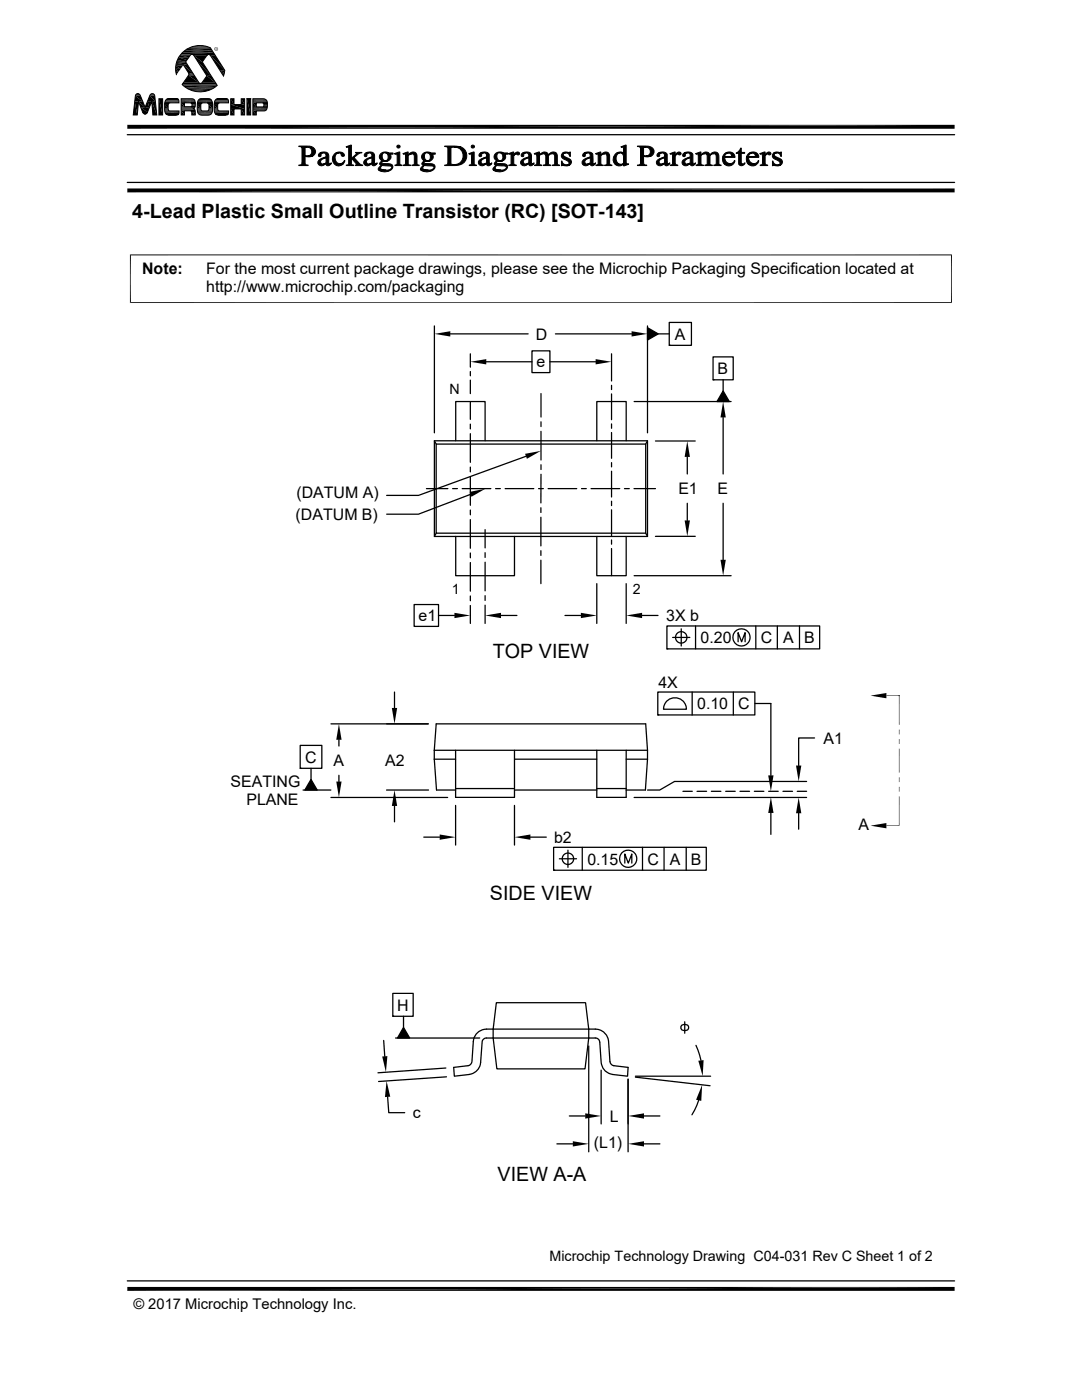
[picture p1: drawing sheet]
<svg xmlns="http://www.w3.org/2000/svg" width="216mm" height="279mm" viewBox="0 0 216 279" stroke-linecap="round" stroke-linejoin="round" font-family="sans-serif">
<g fill="none" stroke="#000" stroke-width=".25">
<path d="M25.4 36.4h165.1M25.4 26.9h165.1M86.7 65v21.4M89.9 66.6h15.5M93.9 70.6v2.7M93.9 74.1v.9M93.9 75.9v2.6M97 72.2h9.2M106.2 70h3.5v4.4h-3.5zM107.9 78.5v4.7M109.7 72.2h9.2M110.8 66.6h15.2"/>
<path d="M122 70.6v5.4M122 76.9v.8M122 78.6v5.2M129.2 65.4l2.1 1.2-2.1 1.3zM129.2 65v21.4M131.3 66.6h2.2M133.5 64.3h4.5v4.6h-4.5zM133.5 68.9h.1M142.3 71.2h4v4.6h-4zM142.3 75.8h.1M144.3 78l1.2 2.1h-2.4zM144.3 75.8v2.2"/>
<path d="M85.1 97.5h4.3M86.7 88h42.5v19.1h-42.5zM86.7 88l.3 .6M87 88.6h41.8v17.8h-41.8zM90.3 97.5h1M90.9 88v-7.9h5.9v7.9M92.2 97.5h5.7M93.9 80.1v3.6M93.9 84.6v1M93.9 86.6v5.7M93.9 93.2v1M93.9 95.1v5.7"/>
<path d="M93.9 98.7l-10.4 3.9h-6.3M98.9 97.5h.9M100.8 97.5h5.7M105 91.1l-21.5 7.8h-6.3M107.5 97.5h.9M107.9 84.2v.9M107.9 86.1v5.7M107.9 92.8v.9M107.9 94.7v5.7M109.4 97.5h5.7M116 97.5h1M117.9 97.5h5.8"/>
<path d="M119.1 88v-7.9h5.8v7.9M122 84.6v.9M122 86.3v5.2M122 92.3v.9M122 94v5.2M124.6 97.5h1M126.5 97.5h4.3M126.5 80.1h19.4M129.2 88l-.4 .6M130.8 88h7.9M137.1 91.2v3.4M144.3 83.3v11.3"/>
<path d="M87 106.4l-.3 .7M90.9 107.1v7.8h11.8v-7.8M93.9 101.8v.9M93.9 103.7v5.7M93.9 110.4v.9M93.9 112.3v5.7M93.9 118.9v1M96.8 105.7v3.6M96.8 110.3v1M96.8 112.2v5.7M96.8 118.9v.9M107.9 101.3v1"/>
<path d="M107.9 103.2v5.7M107.9 109.9v.9M107.9 111.8v4.7M119.1 107.1v7.8h5.8v-7.8M119.1 116.5v7.9M122 100v.9M122 101.7v5.2M122 107.8v.8M122 109.5v5.4M124.9 116.5v7.9M126.5 114.9h19.4M128.8 106.4l.4 .7"/>
<path d="M130.8 107h7.9M137.1 100.4v3.5M144.3 100.4v11.3M78.7 138.1v3.2M82.6 120.6h4.9v4.4h-4.9zM87.5 122.8h3.2M93.9 120.8v3.6M96.8 120.8v3.6M100 122.8h3.1M112.7 122.8h3.2M128.1 122.8h3.2M131.3 138.1h19.3v4.6h-19.3z"/>
<path d="M133.1 124.9h30.5v4.6h-30.5zM133.1 129.5h.1M133.2 139.8a2.3 2.3 0 0 1 2.4-.3 2.3 2.3 0 0 1 1.4 2h-4.6l.3-1.1zM134.2 127.2h3.4M135.9 125.5v3.4M138.1 138.1v4.6M138.8 124.9v4.6M146.3 138.1v4.6M147.3 128.1v-1.8l.7 1.8 .7-1.8v1.8M150.8 124.9v4.6M155.1 124.9v4.6M159.5 124.9v4.6"/>
<path d="M59.9 148.8h4.3v4.5h-4.3zM59.9 153.3h.1M60.5 157.7h5.5M62.1 153.3v2.3M62.1 155.6l1.2 2.1h-2.5zM66 159.2h23.3M66 144.5h19.4M67.6 147.6v1.3M67.6 154.7v1.3M77.1 157.7h8.4M86.7 151.5l.4 6.2h3.8M86.7 149.7l.3-5.2h41.8l.4 5.2"/>
<path d="M86.7 149.7h42.5M86.7 151.5h4.2M86.7 149.7v1.8M90.9 157.4h11.8M90.9 149.7v9.4h11.8v-9.4M102.7 157.7h16.4M102.7 151.5h16.4M119.1 157.4h5.8M119.1 149.7v9.4h5.8v-9.4M124.9 151.5h4.3M126.5 159.2h34.5M129.2 149.7v1.8"/>
<path d="M129.2 151.5l-.4 6.2h-3.9M131.3 142.7h.1M136.3 157.9h1.8M139.1 157.9h1.9M141.9 157.9h1.9M144.8 157.9h1.9M147.7 157.9h1.9M150.5 157.9h1.9M150.6 140.4h3.2v14.3M153.4 157.9h1.9M156.2 157.9h1.9M159.1 157.9h1.9"/>
<path d="M161 156h-26.4l-3 1.7h-2.4M162.5 147.3h-3.1v5.5M78.7 160.8v3.2M84.6 167.1h3.1M90.9 160.7v8M102.7 160.7v8M105.8 167.1h3.2M110.5 169.1h30.4v4.6h-30.4zM110.5 173.7h.1M111.6 171.4h3.4M113.3 169.7v3.4M116.2 169.1v4.6"/>
<path d="M124.7 172.3v-1.9l.7 1.9 .7-1.9v1.9M128.2 169.1v4.6M132.5 169.1v4.6M136.9 169.1v4.6M153.8 162.2v4.3M159.4 162.3v3.2M78.4 198.2h4v4.6h-4zM76.6 207.6l.2 3.2M77.3 218.9l.3 3.2h3.2M78.4 202.8h.1M78.9 207.2h16.8M80.5 202.8v2.2"/>
<path d="M80.5 205l1.2 2.2h-2.4zM89 213.1l-13.6 1M89.1 214.9l-13.6 .9M95.3 206.1a2.81 2.81 0 0 1 1.8-.7h21.7a2.66 2.66 0 0 1 2.6 2.5l.3 4a.94 .94 0 0 0 .8 .8l2.8 .3-.1 1.8-2.9-.4a2.67 2.67 0 0 1-2.3-2.4l-.3-4a.86 .86 0 0 0-.9-.8h-22a.89 .89 0 0 0-.6 .8l-.3 4a2.64 2.64 0 0 1-2.3 2.4l-2.9 .4-.2-1.8 2.9-.3a.94 .94 0 0 0 .8-.8l.2-4a2.67 2.67 0 0 1 .9-1.8zM99 200.1h17.8l.7 5.3v1.8l-.8 6.1h-17.6l-.7-6.1v-1.8zM117.5 208.7v21.2M120 213.6v10.7M125.3 215.4v14.5M126.8 215l14.9 1.7M126.8 214.8h15M136 204.7a.8 .8 0 0 1 .9-.2 .8 .8 0 0 1 .5 .8 .81 .81 0 0 1-.9 .4 .81 .81 0 0 1-.6-.8zM136.6 203.9v2.3"/>
<path d="M138.9 208.6l1 3M139.4 219.6l-1.3 2.9M111.1 228.3h3.2M113.6 222.7h3.2M128.5 228.3h3.2M128.5 222.7h3.2M25.4 255.6h165.1"/>
<circle cx="135.9" cy="127.2" r="1.14"/>
<circle cx="148" cy="127.2" r="1.72"/>
<circle cx="113.3" cy="171.4" r="1.14"/>
<circle cx="125.3" cy="171.4" r="1.72"/>
</g>
<g fill="#000">
<path d="M27 19.2l1.5 1.1h-1.6zM27 19.2h1l.5 1.1zM27 19h1zM27 19l1 .2h-1zM27 19h1v.2zM27.1 18.9l.9 .1h-1zM27.1 18.9h.8l.1 .1zM27.1 18.9h.8zM27.1 18.8l.8 .1zM27.1 18.8l.2-.1 .6 .1zM27.3 18.7l.6 .1zM27.3 18.7h.4z"/>
<path d="M27.3 18.7h.3zM29.9 19.1l1.1 1.1h-1.6zM29.9 19.1h1l.1 1.1zM29.9 19l1 .1zM29.9 19h.9zM30 18.9l.8 .1h-.9zM30 18.9h.8v.1zM30 18.9h.8zM30 18.8l.8 .1zM30 18.8l.2-.1 .5 .1zM30.2 18.7l.5 .1zM30.2 18.7h.4z"/>
<path d="M30.2 18.7h.3zM31.7 19.7l.7 3.2h-.7zM31.7 19.7h.7v3.2zM33.5 19.7h1.9zM33.5 19.7h1.8zM33.6 19.7h1.7zM35 13.7l.6 .6h-.5zM35 13.7h1l-.4 .6zM35.1 13.1l.9 .6h-1zM35.1 13.1h1.4l-.5 .6zM35.1 14.3l.1 .6zM35.1 14.3h.5l-.4 .6z"/>
<path d="M35.1 13l1.4 .1h-1.4zM35.1 13h1.5l-.1 .1zM35.3 12.3l1.9 .3h-2zM35.3 12.3h1.7l.2 .3zM35.4 12l1.6 .3h-1.7zM35.4 12h1.9l-.3 .3zM35.6 11.5l1.7 .5h-1.9zM35.6 11.5h2.1l-.4 .5zM36.6 13l1.9 1.6h-.9zM36.6 13h.8l1.1 1.6zM37.6 15l2.1 1.5h-3.1zM37.6 15h1.2l.9 1.5z"/>
<path d="M37.6 14.6l1 .1h-.9zM37.6 14.6h.9l.1 .1zM37.7 14.9l1.1 .1h-1.2zM37.7 14.9h1l.1 .1zM37.7 14.7l1 .2h-1zM37.7 14.7h.9l.1 .2zM38.7 11l1.7 1.4h-.9zM38.7 11h2.6l-.9 1.4zM38.7 18.2l1.9 .1zM39.2 9.1l1.9 .1zM39.3 18.3h1.3zM39.2 9.1h1.5z"/>
<path d="M39.3 9.1h1.4zM39.5 12.4l2.6 2.7h-.8zM39.5 12.4h.9l1.7 2.7zM39.9 19.7h1.9zM40 19.7h1.8zM39.3 9.1h1zM40.1 19.7h1.7zM41.3 15.1l1.7 1.4h-2.7zM41.3 15.1h.8l.9 1.4zM41.6 10.9h1.2zM41.7 10.9h1.2zM41.9 10.9l1 .1z"/>
<path d="M42 11l2.9 3h-1zM42 11h.9l2 3zM42.8 9.8v.1zM42.8 9.6v.2zM42.8 9.9l.1 .1zM42.9 9.5l-.1 .1zM42.9 9.7l-.1 .1zM42.9 9.9v.1zM42.9 10l.1 .1zM42.8 9.6l.1-.1zM42.9 9.5h.1zM43 10.1l.1 .1z"/>
<path d="M43 9.4l.1 .1zM43.1 10.1h.2zM43.1 9.4l.2 .1zM43.3 10.1l.1-.1zM43.3 9.4v.1zM43.4 9.9l-.1 .1zM43.4 19.7h1.9zM43.3 9.5l.1 .2zM43.3 9.4l.1 .1zM43.3 10l.2-.1zM43.4 9.8v.1zM43.4 9.7v.1z"/>
<path d="M43.4 19.7h1.8zM43.5 19.7h1.7zM43.4 9.5l.1 .1zM43.5 9.8l-.1 .1zM43.5 9.6l-.1 .2zM43.9 14l.9 .6h-.6zM43.9 14h1l-.1 .6zM44.2 14.6l.4 .5zM44.2 14.6h.6l-.2 .5zM46 19.7l.7 1.2h-.7zM46 19.7h.7v1.2zM48.1 19.7l.7 1.2h-.7z"/>
<path d="M48.1 19.7h.7v1.2zM49.3 19.7l.7 3.2h-.7zM49.3 19.7h.7v3.2zM25.4 37.6h165.1l-165.1 .8zM25.4 38.4l165.1-.8v.8zM25.4 24.9h165.1l-165.1 .8zM25.4 25.7l165.1-.8v.8zM26.9 20.3h.7zM26.9 20.3l.5 2.6h-.8zM26.9 20.3h.7l-.2 2.6zM27.6 20.3h.9zM27.6 20.3l1.4 1.1h-.9z"/>
<path d="M27.6 20.3h.9l.5 1.1zM28.1 21.4l1.3 1h-.9zM28.1 21.4h1.7l-.4 1zM28.5 22.4h.9zM28.5 22.4l.8 .2h-.7zM28.5 22.4h.9l-.1 .2zM28.6 22.6h.7zM28.6 22.6l.5 .1zM28.6 22.6h.7l-.2 .1zM28.7 22.7h.4zM28.7 22.7h.3zM28.9 22.7h.1z"/>
<path d="M29.4 20.2l.4 1.2h-.8zM29.4 20.2h.9l-.5 1.2zM30.3 20.2l1 2.7h-.8zM30.3 20.2h.7l.3 2.7zM32.9 20.7l.7 .1zM32.9 20.7h.7zM32.9 20.8h.7zM32.9 20.8l.6 .2h-.6zM32.9 20.8h.7l-.1 .2zM32.9 21l.6 .7h-.6zM32.9 21h.6v.7zM32.9 21.7l.7 .1h-.7z"/>
<path d="M32.9 21.7h.6l.1 .1zM32.9 21.8h.7zM32.9 21.8l.7 .1zM32.9 21.9h.7zM32.9 21.9l.7 .1zM32.9 20.5h1zM32.9 20.5l.9 .1zM32.9 20.6h.8zM32.9 20.6h.9zM32.9 20.6l.7 .1zM32.9 22l.8 .1zM32.9 22.1h.8z"/>
<path d="M32.9 22.1h.9zM33.4 22.9h2zM33.5 22.9l1.7 .1zM33.5 22.9h1.9zM33.6 23h1.6zM33.6 23h1.4zM36.2 20.5l.6 .8h-.6zM36.2 20.5h.6v.8zM36.2 22.1l.6 .8h-.6zM36.2 22.1h.6v.8zM38.1 20.5h.8zM38.1 22.1h.8z"/>
<path d="M38.1 20.5h.9zM38.1 21.3h.8zM38.1 22.1l.8 .1zM38.1 20.5l.9 .1zM38.2 22.2h.7zM38.2 20.6h.8zM38.2 21.3h.7zM38.2 20.6l.8 .1zM38.2 21.2l.7 .1zM38.2 22.2l.7 .1zM38.3 20.7h.7zM38.2 21.2h.7z"/>
<path d="M38.3 21.2h.6zM38.3 22.3l.7 .1zM38.3 22.4h.7zM38.3 22.4l.7 .5h-.7zM38.3 22.4h.7v.5zM38.3 20.7l.7 .1zM38.3 20.8h.7zM38.3 21.1h.6zM38.3 21.1l.6 .1zM38.3 20.8l.7 .2h-.7zM38.3 20.8h.7v.2zM38.3 21h.7z"/>
<path d="M38.3 21l.6 .1zM39.4 20.7l.7 .1zM39.4 20.7h.7zM39.4 20.8h.7zM39.4 20.8l.7 .2h-.7zM39.4 20.8h.7v.2zM39.4 21l.7 .7h-.7zM39.4 21h.7v.7zM39.4 21.7l.7 .1h-.7zM39.4 21.7h.7v.1zM39.4 21.8h.7zM39.4 21.8l.7 .1z"/>
<path d="M39.4 21.9h.7zM39.4 21.9l.8 .1zM39.4 20.5h1zM39.4 20.5l.9 .1zM39.4 20.6h.8zM39.4 20.6h.9zM39.4 20.6l.8 .1zM39.4 20.7h.8zM39.4 22l.8 .1zM39.4 22.1h.8zM39.4 22.1h.9zM39.4 22.1h1z"/>
<path d="M39.9 22.9l1.8 .1zM39.9 22.9h2zM40.1 23h1.3zM40.1 23h1.6zM41.3 20.5h1.1zM41.4 20.5l1 .1zM41.5 20.6h.9zM41.4 22.1h1zM41.5 22.1h.9zM41.6 20.6h.8zM41.6 20.6l.8 .1zM41.6 22.1h.8z"/>
<path d="M41.6 20.7h.8zM41.6 22l.8 .1zM41.6 20.7l.8 .1zM41.7 20.8h.7zM41.7 21.9l.7 .1zM41.7 20.8l.7 .2h-.7zM41.7 20.8h.7v.2zM41.7 21.8h.7zM41.7 21.8l.7 .1zM41.7 21.9h.7zM41.7 21l.7 .7h-.7zM41.7 21h.7v.7z"/>
<path d="M41.7 21.7l.7 .1h-.7zM41.7 21.7h.7v.1zM42.7 20.7l.8 .1zM42.7 20.7h.8zM42.7 20.8h.8zM42.7 20.8l.7 .2h-.7zM42.7 20.8h.8l-.1 .2zM42.7 21l.7 .7h-.7zM42.7 21h.7v.7zM42.7 21.7l.8 .1h-.8zM42.7 21.7h.7l.1 .1zM42.7 21.8h.8z"/>
<path d="M42.7 21.8l.8 .1zM42.7 21.9h.8zM42.8 20.5h1zM42.8 20.5l.9 .1zM42.8 20.6h.8zM42.8 20.6h.9zM42.8 20.6l.7 .1zM42.8 20.7h.7zM42.8 21.9l.7 .1zM42.8 22l.8 .1zM42.8 22.1h.8zM42.8 22.1h.9z"/>
<path d="M43.3 22.9h2zM43.4 22.9l1.7 .1zM43.4 22.9h1.9zM43.5 23h1.6zM43.5 23h1.4zM46 20.9l2.8 .8h-2.8zM46 20.9h2.8v.8zM46 21.7l.7 1.2h-.7zM46 21.7h.7v1.2zM48.1 21.7l.7 1.2h-.7zM48.1 21.7h.7v1.2zM50.5 20.5l.6 .8h-.6z"/>
<path d="M50.5 20.5h.6v.8zM50.5 22.1l.6 .8h-.6zM50.5 22.1h.6v.8zM52.4 20.5h.9zM52.5 20.5l.8 .1zM52.5 20.6h.8zM52.5 21.3h.8zM52.6 20.6h.7zM52.6 21.3h.7zM52.6 20.6l.7 .1zM52.6 21.2l.7 .1zM52.6 20.7h.8z"/>
<path d="M52.6 20.7l.8 .1h-.7zM52.6 20.7h.8v.1zM52.6 21.1h.7zM52.6 21.1h.8zM52.6 21.1l.7 .1zM52.6 21.2h.7zM52.7 20.8l.7 .3h-.7zM52.7 20.8h.7v.3zM52.7 21.1h.7zM86.7 66.6l3.2-.5v1.1zM93.9 72.2l3.1-.5v1zM118.9 71.7l3.1 .5-3.1 .5z"/>
<path d="M126 66.1l3.2 .5-3.2 .6zM129.2 65.4l2.1 1.2-2.1 1.3zM93.7 98.2l3.2-.7-2.8 1.6zM104.8 90.6l3.1-.6-2.8 1.6zM137.1 88l.6 3.2h-1.1zM144.3 80.1l.5 3.2h-1zM144.3 78l1.2 2.1h-2.4zM136.6 103.9h1.1l-.6 3.1zM143.8 111.7h1l-.5 3.2zM90.7 122.3l3.2 .5-3.2 .6zM96.8 122.8l3.2-.5v1.1zM115.9 122.3l3.2 .5-3.2 .6z"/>
<path d="M124.9 122.8l3.2-.5v1.1zM173.7 138.8l3.2-.5v1.1zM62.1 155.6l1.2 2.1h-2.5zM67.6 144.5l.6 3.1h-1.1zM67.1 156h1.1l-.6 3.2zM78.2 141.3h1l-.5 3.2zM153.3 154.7h1l-.5 3.2zM158.8 152.8h1.1l-.5 3.2zM179.4 157l.1 1h-.1zM179.4 155.1l.1 1h-.1zM179.4 147.5l.1 1h-.1zM179.4 145.6l.1 1h-.1z"/>
<path d="M179.4 157h.1v1zM179.4 155.1h.1v1zM179.4 147.5h.1v1zM179.4 145.6h.1v1zM78.7 157.7l.5 3.1h-1zM87.7 166.5l3.2 .6-3.2 .5zM102.7 167.1l3.1-.6v1.1zM153.8 159.1l.5 3.1h-1zM159.4 159.2l.5 3.1h-1.1zM173.7 164.8l3.2-.5v1zM76.3 210.8h1l-.3 3.2zM77.1 215.7l.8 3.2h-1.1z"/>
<path d="M80.5 205l1.2 2.2h-2.4zM140.1 216.5l-.2 3.2-1-.2zM139.3 211.7l1.1-.1-.2 3.2zM114.3 227.8l3.2 .5-3.2 .5zM116.8 222.2l3.2 .5-3.2 .5zM125.3 222.7l3.2-.5v1zM125.3 228.3l3.2-.5v1zM25.4 256.8h165.1l-165.1 .8zM25.4 257.6l165.1-.8v.8z"/>
</g>
<g fill="none" stroke="#000" stroke-width=".2">
<path d="M27.1 18.9a.52 .52 0 0 1 .9 .1l1 2.4 .9-2.4a.5 .5 0 0 1 .5-.3 .5 .5 0 0 1 .5 .4l.4 3.8h-.8l-.2-2.7-.9 2.2a.5 .5 0 0 1-.5 .4 .5 .5 0 0 1-.4-.4l-.9-2.1-.2 2.6h-.8zM31.7 19.7h.7v3.2h-.7zM33.1 19.9h2.6M33.1 20l.5-.3h1.6l.4 .2 .1 .6-2 .1-.2 .4v.7l.1 .3 .2 .1h1.9a.62 .62 0 0 1-.1 .7 .62 .62 0 0 1-.6 .2h-1.2a.96 .96 0 0 1-.9-1.2 2.92 2.92 0 0 1 .2-1.8zM33.2 19.8h2.4M33.3 19.7h2.2M33.4 19.7h2.1M35.9 11h2.2M36 10.9h2.1M36.2 19.7h2.3a1.28 1.28 0 0 1 .2 1.9l-.1 .1 .3 .2 .1 1h-.7v-.6l-.2-.2h-1.3v.8h-.6zM36.2 19.7h2.3M36.2 19.7h2.4"/>
<path d="M36.2 19.8h2.5M36.2 19.9h2.6M36.3 16.9h7M36.4 16.9h6.9M36.4 17h6.9M36.5 16.6h3.4M36.5 16.7h6.6M36.5 16.5h3.3M36.9 17.4h6M37.5 17.7h4.9M37.8 9.5h4.2M38 9.4h3.7"/>
<path d="M38.1 10.9h.3l.3 .1 2.6 4.1-1.2 1.6-.4-.2-2.7-4.2zM38.4 10.9h3.2M38.5 9.3h2.8M38.5 11h2.9M38.7 11h2.6M38.7 18.2h2.5M38.7 9.2h2.4M39.6 19.9h2.6M39.6 20l.5-.3h1.5a.93 .93 0 0 1 .8 1.1l-.1 1.6a.79 .79 0 0 1-.9 .6 2.2 2.2 0 0 1-1.8-.2 3.5 3.5 0 0 1 0-2.8zM39.8 19.8h2.2M40.1 16.6h3M40.2 16.6h2.9"/>
<path d="M41.3 11l-.9 1.4 2.9 4.6a5.2 5.2 0 0 1-7-.1l1.4-2.2-1.1-1.7M41.3 11l.3-.1 .4 .1 2.6 4.2 .3-1.2-2.9-4.5a4.8 4.8 0 0 0-5.1 .6 4.8 4.8 0 0 0-1.7 4.8M42.8 10.9h-6.8M43 19.9h2.6M43 20l.5-.3h1.6l.4 .2 .1 .6-2 .1-.2 .4v.7l.1 .3 .2 .1h1.9a.62 .62 0 0 1-.1 .7 .62 .62 0 0 1-.6 .2h-1.2a.96 .96 0 0 1-1-1.2 2.92 2.92 0 0 1 .3-1.8zM43.1 19.8h2.4M43.2 19.7h2.2M43.3 19.7h2M46 19.7h.7v1.2h1.4v-1.2h.7v3.2h-.7v-1.2h-1.4v1.2h-.7zM49.3 19.7h.7v3.2h-.7zM49.3 19.7h.7M50.5 19.7h2.2"/>
<path d="M50.5 19.7h2.4M50.5 19.8h2.5M50.5 19.9h2.6M50.5 19.9h2.7M50.5 19.7h2.2a1.49 1.49 0 0 1 .5 2.2l-.5 .2h-1.6v.8h-.6zM32.9 20.5h2.8M32.9 22.2h2.8M32.9 22.3h2.8M32.9 20.4h2.8M32.9 20.3h2.8M32.9 22.4h2.8M32.9 22.5h2.8"/>
<path d="M32.9 20.2h2.8M33 20.1h2.7M33 22.6h2.7M33 20h2.7M33 22.7h2.7M33.1 22.7h2.6M33.1 22.8h2.6M33.2 22.8h2.4M33.3 22.9h2.3M33.4 22.9h2.1M36.2 20h2.7M36.2 20.2h2.7"/>
<path d="M36.2 21.3h2.7M36.2 21.4h2.7M36.2 21.5h2.7M36.2 21.6h2.6M36.2 21.6h2.5M36.2 21.7h2.5M36.2 21.8h2.6M36.2 21.9h2.7M36.2 22h2.7M36.2 22.1h2.7M36.8 20.5h1.3l.2 .2v.4l-.1 .2h-1.4zM39.4 20.5h3"/>
<path d="M39.4 22.2h3M39.4 20.4h3M39.4 22.3h3M39.4 22.5h2.9M39.4 20.2h3M39.5 22.6h2.8M39.5 20h2.8M39.5 22.7h2.7M39.6 22.8h2.6M39.7 22.8h2.4M39.8 22.9h2.2M40.2 20.7l.2-.2 1.1 .1 .2 .4-.1 1-.2 .1h-1.2l-.1-.4z"/>
<path d="M42.8 22.2h2.8M42.8 20.5h2.8M42.8 20.4h2.8M42.8 22.3h2.8M42.8 20.3h2.8M42.8 22.4h2.8M42.8 22.5h2.8M42.8 20.2h2.8M42.9 22.6h2.7M42.9 20.1h2.7M42.9 20h2.7M42.9 22.7h2.7"/>
<path d="M43 22.7h2.6M43 22.8h2.6M43.1 22.8h2.4M43.2 22.9h2.2M43.3 22.9h2M50.5 20h2.7M50.5 20.2h2.8M50.5 20.4h2.8M50.5 20.5h2.8M50.5 21.4h2.8M50.5 21.7h2.8M50.5 21.8h2.8"/>
<path d="M50.5 21.9h2.7M50.5 22h2.6M51.1 20.5h1.4a.56 .56 0 0 1 0 .8h-1.4zM53 22.1h-2.5M26 50.8v9.7M189.9 50.8v9.7M189.9 50.9h-164M25.9 60.4h164M179.4 138.8v5.9M179.5 138.8h-2.6M179.4 149.4v4.8M179.4 158.9v5.9"/>
<path d="M176.9 164.8h2.5"/>
</g>
<g fill="#000" stroke="#000" stroke-width=".2">
<path d="M80.4 30.6l.3 .1zM118.9 30.6l.2 .1zM123.9 29.3h.3zM151.6 30.6l.3 .1z"/>
<path d="M60.2 29.4h1.1h-.4v1.7h1.5l-1.5 .1v1.6l.6 .2h-1.9v-.1a.5 .5 0 0 0 .7-.6z" fill-rule="evenodd"/>
<path d="M59.6 29.1h1.6a1.26 1.26 0 0 1 1.3 .4 1.26 1.26 0 0 1 .3 1.3l-.4 .3h-1a.87 .87 0 0 0 .8-.9 .87 .87 0 0 0-.9-.8h-1.1z" fill-rule="evenodd"/>
<path d="M60.9 31.2h1.3z" fill-rule="evenodd"/>
<path d="M63.6 30.7l.3-.2h.6l-.4 .2a.36 .36 0 0 1-.1 .4 .36 .36 0 0 1-.3 .1l-.2-.1z" fill-rule="evenodd"/>
<path d="M63.5 32.1a1.65 1.65 0 0 1 1.6-.6 1.09 1.09 0 0 0-1.1 .9l.3 .3 .6 .1a.83 .83 0 0 1-.9 .3 .83 .83 0 0 1-.6-.7z" fill-rule="evenodd"/>
<path d="M63.9 30.5l.2-.1a1.3 1.3 0 0 1 1.5 .4l.1 1.9 .3 .1a.51 .51 0 0 1-.5 .3 .51 .51 0 0 1-.4-.3v-.1l-.3-.1 .3-.1v-1h-.5l.5-.3a.56 .56 0 0 0-.6-.7z" fill-rule="evenodd"/>
<path d="M64.4 32.8l.7-.1z" fill-rule="evenodd"/>
<path d="M65.7 32.7l.4-.2-.1 .3z" fill-rule="evenodd"/>
<path d="M67 30.6l.6-.1a1.1 1.1 0 0 0-.7 1.2 1.1 1.1 0 0 0 .9 1h.7a1.33 1.33 0 0 1-2-.2 1.33 1.33 0 0 1 .5-1.9z" fill-rule="evenodd"/>
<path d="M67.1 30.5a1.26 1.26 0 0 1 1.6 .4v.2a.46 .46 0 0 1-.5 0 .46 .46 0 0 1-.2-.5z" fill-rule="evenodd"/>
<path d="M67.8 32.7a.93 .93 0 0 0 .9-.7l.1 .2-.3 .5z" fill-rule="evenodd"/>
<path d="M69.1 29.3h.2z" fill-rule="evenodd"/>
<path d="M69.1 29.3l1-.3v3.7l.5 .3h-1.5l.3-.1 .2-.3v-3l-.1-.2z" fill-rule="evenodd"/>
<path d="M70.9 30.4h1.3l-.7 .4-.9 .6 1.2 1.3 .6 .3h-1.5l.2-.3-1-1.1 1-.8v-.3z" fill-rule="evenodd"/>
<path d="M72.8 30.7l.2-.2h.7h-.2a.46 .46 0 0 0-.3 .6l-.2 .2a.32 .32 0 0 1-.3-.2 .32 .32 0 0 1 .1-.4z" fill-rule="evenodd"/>
<path d="M72.7 32.1a1.64 1.64 0 0 1 1.5-.6 1.06 1.06 0 0 0-1.1 .9l.4 .3 .6 .1a.84 .84 0 0 1-.9 .3 .84 .84 0 0 1-.6-.7z" fill-rule="evenodd"/>
<path d="M73 30.5l.2-.1a1.31 1.31 0 0 1 1.5 .4l.1 1.9 .3 .1a.48 .48 0 0 1-.5 .3 .48 .48 0 0 1-.4-.4l-.2-.1 .2-.1v-1h-.5l.5-.3a.54 .54 0 0 0-.5-.7z" fill-rule="evenodd"/>
<path d="M73.6 32.8l.6-.1z" fill-rule="evenodd"/>
<path d="M74.9 32.7l.3-.2-.1 .3z" fill-rule="evenodd"/>
<path d="M75.7 33.3l.5-.3-.3 .5a.93 .93 0 0 0 1.1 .5h-1.4a.42 .42 0 0 1 .1-.7z" fill-rule="evenodd"/>
<path d="M76 30.6l.8-.3 .7 .2h-.7a.83 .83 0 0 0-.5 .8 .83 .83 0 0 0 .5 .7h.7l-1.1 .1-.2 .3 .4 .2a2.38 2.38 0 0 1 1.7 .4l.1 .4a1.97 1.97 0 0 1-2.8 .6h1.4a.8 .8 0 0 0 1.1-.7l-.3-.2-1.7-.1a.48 .48 0 0 1-.3-.5 .48 .48 0 0 1 .5-.4 .85 .85 0 0 1-.3-1.5z" fill-rule="evenodd"/>
<path d="M76.4 32.1h1z" fill-rule="evenodd"/>
<path d="M76.8 30.5h1.6v.3h-.5a.81 .81 0 0 1-.4 1.2h-.6a.82 .82 0 0 0 .5-.8 .82 .82 0 0 0-.6-.7z" fill-rule="evenodd"/>
<path d="M78.7 30.6l.3 .1z" fill-rule="evenodd"/>
<path d="M78.7 30.6l1.1-.3v2.1a.37 .37 0 0 0 .4 .5v.1h-1.4l.4-.3v-1.6l-.1-.3z" fill-rule="evenodd"/>
<path d="M80.4 30.6l1-.3v.6h-.5z" fill-rule="evenodd"/>
<path d="M80.9 30.9l1.3-.2-.8 .4 .1 1.6 .4 .3h-1.4l.4-.3z" fill-rule="evenodd"/>
<path d="M81.7 30.7a.84 .84 0 0 1 .9-.4 .84 .84 0 0 1 .6 .8v1.6l.5 .3h-1.5l.3-.1 .2-.3-.1-1.6-.3-.3z" fill-rule="evenodd"/>
<path d="M84.1 33.3l.5-.3-.2 .5a.93 .93 0 0 0 1 .5h-1.4a.42 .42 0 0 1 .1-.7z" fill-rule="evenodd"/>
<path d="M84.4 30.6l.9-.3 .6 .2h-.7a.83 .83 0 0 0-.5 .8 .83 .83 0 0 0 .5 .7h.7l-1.1 .1-.2 .3 .5 .2a2.38 2.38 0 0 1 1.6 .4l.1 .4a1.97 1.97 0 0 1-2.8 .6h1.4a.8 .8 0 0 0 1.2-.7l-.4-.2-1.7-.1a.48 .48 0 0 1-.3-.5 .48 .48 0 0 1 .5-.4 .85 .85 0 0 1-.3-1.5z" fill-rule="evenodd"/>
<path d="M84.8 32.1h1z" fill-rule="evenodd"/>
<path d="M85.2 30.5h1.6v.3h-.5a.81 .81 0 0 1-.4 1.2h-.6a.82 .82 0 0 0 .6-.8 .82 .82 0 0 0-.7-.7z" fill-rule="evenodd"/>
<path d="M88.7 29.1h2l1.3 .3-2 .1v3.2l1.9 .1-.9 .2h-2.3l.6-.2v-.2l.1-2.9a.46 .46 0 0 0-.7-.4z" fill-rule="evenodd"/>
<path d="M90.7 29.4h1.3a1.86 1.86 0 0 1 1.2 1.7 1.86 1.86 0 0 1-1.3 1.7h-1.2a1.73 1.73 0 0 0 1.7-1.7 1.73 1.73 0 0 0-1.7-1.7z" fill-rule="evenodd"/>
<path d="M93.6 30.6l.3 .1z" fill-rule="evenodd"/>
<path d="M93.6 30.6l1-.3v2.1a.36 .36 0 0 0 .1 .4 .36 .36 0 0 0 .4 .1v.1h-1.5v-.1a.38 .38 0 0 0 .5-.5v-1.5l-.1-.1z" fill-rule="evenodd"/>
<path d="M95.7 30.7l.2-.2h.6h-.1a.43 .43 0 0 0-.3 .6l-.2 .2a.32 .32 0 0 1-.3-.2 .32 .32 0 0 1 .1-.4z" fill-rule="evenodd"/>
<path d="M95.7 31.9l.9-.4h.5a1.08 1.08 0 0 0-1.1 .9l.4 .3 .5 .1a.79 .79 0 0 1-.9 .2 .79 .79 0 0 1-.5-.9z" fill-rule="evenodd"/>
<path d="M95.9 30.5a1.28 1.28 0 0 1 1.7 .4v1.7l.4 .2a.48 .48 0 0 1-.5 .3 .48 .48 0 0 1-.4-.4l-.2-.1 .2-.1v-1h-.5l.5-.2-.1-.6z" fill-rule="evenodd"/>
<path d="M96.5 32.8l.6-.1z" fill-rule="evenodd"/>
<path d="M97.8 32.7l.3-.2-.1 .3z" fill-rule="evenodd"/>
<path d="M98.6 33.3l.5-.3-.3 .5a.94 .94 0 0 0 1.1 .5h-1.4a.42 .42 0 0 1 .1-.7z" fill-rule="evenodd"/>
<path d="M98.9 30.6a1.47 1.47 0 0 1 1.5-.1h-.7a.81 .81 0 0 0-.6 .8 .81 .81 0 0 0 .7 .7h.6l-1.1 .1-.2 .5 1.7 .1a.6 .6 0 0 1 .5 .7 2.05 2.05 0 0 1-2.8 .6 4.5 4.5 0 0 0 2.3-.3l.2-.4-.2-.2h-1.3a.55 .55 0 0 1-.8-.6l.4-.4a.85 .85 0 0 1-.2-1.5z" fill-rule="evenodd"/>
<path d="M99.3 32.1h1z" fill-rule="evenodd"/>
<path d="M99.7 30.5h1.6v.3h-.6a.83 .83 0 0 1-.3 1.2h-.6h.1a.84 .84 0 0 0 .4-.8 .84 .84 0 0 0-.6-.7z" fill-rule="evenodd"/>
<path d="M101.5 30.6l.2 .1z" fill-rule="evenodd"/>
<path d="M101.5 30.6l1-.3v.6h.2l-.2 .3v1.5l.5 .3h-1.5l.5-.3v-1.7l-.1-.2z" fill-rule="evenodd"/>
<path d="M102.7 30.7h.2l-.4 .2z" fill-rule="evenodd"/>
<path d="M102.7 30.7a.49 .49 0 0 1 .5-.4 .49 .49 0 0 1 .5 .5 .49 .49 0 0 1-.8-.1z" fill-rule="evenodd"/>
<path d="M104.1 30.7l.3-.2h.6h-.2a.46 .46 0 0 0-.3 .6l-.1 .2a.32 .32 0 0 1-.4-.2 .32 .32 0 0 1 .1-.4z" fill-rule="evenodd"/>
<path d="M104 32.1a1.64 1.64 0 0 1 1.5-.6 1.06 1.06 0 0 0-1.1 .9l.4 .3 .6 .1a.84 .84 0 0 1-.9 .3 .84 .84 0 0 1-.6-.7z" fill-rule="evenodd"/>
<path d="M104.4 30.5l.1-.1a1.31 1.31 0 0 1 1.5 .4l.1 1.9 .3 .1a.48 .48 0 0 1-.5 .3 .48 .48 0 0 1-.4-.4l-.2-.1 .2-.1v-1h-.4l.4-.3a.54 .54 0 0 0-.5-.7z" fill-rule="evenodd"/>
<path d="M104.9 32.8l.6-.1z" fill-rule="evenodd"/>
<path d="M106.2 32.7l.4-.2-.2 .3z" fill-rule="evenodd"/>
<path d="M106.6 30.6l.3 .1z" fill-rule="evenodd"/>
<path d="M106.6 30.6l1.1-.3v.6h-.6l-.1-.1z" fill-rule="evenodd"/>
<path d="M107.1 30.9l1.3-.2-.7 .3v1.7l.4 .3h-1.4l.4-.3z" fill-rule="evenodd"/>
<path d="M107.9 30.7a.86 .86 0 0 1 1.5 .2h.2l-.2 .1 .1 1.7 .4 .3h-1.5l.5-.3v-1.5l-.2-.4z" fill-rule="evenodd"/>
<path d="M109.5 30.8l.2-.2 .5 .1-.6 .2h-.2z" fill-rule="evenodd"/>
<path d="M109.7 30.6a.85 .85 0 0 1 .9-.2 .85 .85 0 0 1 .6 .7v1.3a.37 .37 0 0 0 .5 .5v.1h-1.5l.5-.3v-1.5a.45 .45 0 0 0-.5-.5z" fill-rule="evenodd"/>
<path d="M112 32.1a1.36 1.36 0 0 0 1.6 .9l-1.6 .1z" fill-rule="evenodd"/>
<path d="M112.2 30.7l.2-.2h.5a.39 .39 0 0 0-.5 .2 .39 .39 0 0 0 .2 .5l.8 .4a.73 .73 0 0 1 .6 .6 .73 .73 0 0 1-.4 .8h-.5l.4-.4a1.73 1.73 0 0 0-1.1-.9l-.4-.5z" fill-rule="evenodd"/>
<path d="M112.4 30.5l.4-.2 .8 .1z" fill-rule="evenodd"/>
<path d="M112.2 33h1.4l-.5 .1z" fill-rule="evenodd"/>
<path d="M112.4 30.5l1.4-.2v.9l-.2-.1a.7 .7 0 0 0-.7-.6z" fill-rule="evenodd"/>
<path d="M116.5 30.6l.1-.1h.6l-.4 .2a.36 .36 0 0 1 0 .4 .36 .36 0 0 1-.4 .1l-.1-.2z" fill-rule="evenodd"/>
<path d="M116.5 31.8l.8-.3h.5a1.09 1.09 0 0 0-1.1 .9l.3 .3 .6 .1a.89 .89 0 0 1-1.5-.2l.1-.4z" fill-rule="evenodd"/>
<path d="M116.6 30.5l.2-.1a1.1 1.1 0 0 1 1.3 .2 1.1 1.1 0 0 1 .2 1.2v.8l.4 .2a.51 .51 0 0 1-.4 .3 .51 .51 0 0 1-.5-.3v-.1l-.2-.1 .2-.1v-1h-.5l.5-.3a.55 .55 0 0 0-.6-.7z" fill-rule="evenodd"/>
<path d="M117.1 32.8l.7-.1z" fill-rule="evenodd"/>
<path d="M118.5 32.7l.3-.2-.1 .3z" fill-rule="evenodd"/>
<path d="M118.9 30.6l1-.3v.6h-.6z" fill-rule="evenodd"/>
<path d="M119.3 30.9l1.4-.2-.8 .4v1.3a.39 .39 0 0 0 .1 .4 .39 .39 0 0 0 .4 .1v.1h-1.5l.5-.3z" fill-rule="evenodd"/>
<path d="M120.1 30.7a.84 .84 0 0 1 .9-.3 .84 .84 0 0 1 .6 .7l.1 1.6 .4 .3h-1.4l.4-.3v-1.7l-.4-.3z" fill-rule="evenodd"/>
<path d="M122.7 30.9l.4-.4h.6a1.2 1.2 0 0 0-.8 1.2 1.2 1.2 0 0 0 .9 1.1h-1a1.4 1.4 0 0 1-.1-1.9z" fill-rule="evenodd"/>
<path d="M123.1 30.5a1.12 1.12 0 0 1 1.3 .1z" fill-rule="evenodd"/>
<path d="M123.9 29.3l1-.3v3.3l.3 .4h-.8a1.19 1.19 0 0 1-1.6 .1h1l.6-.3v-1.4l-.3-.5h.3v-1v-.2z" fill-rule="evenodd"/>
<path d="M124.4 32.7h1v.1l-1 .3z" fill-rule="evenodd"/>
<path d="M127.7 29.4h1.1h-.4v1.7h1.6l-1.6 .1v1.1a.47 .47 0 0 0 .1 .5 .47 .47 0 0 0 .6 .1v.1h-1.9l.4-.1 .2-.3z" fill-rule="evenodd"/>
<path d="M127.2 29.1h1.6a1.23 1.23 0 0 1 1.3 .4 1.23 1.23 0 0 1 .2 1.3l-.3 .3h-1.1a.87 .87 0 0 0 .9-.9 .87 .87 0 0 0-1-.8h-1.1z" fill-rule="evenodd"/>
<path d="M128.4 31.2h1.4z" fill-rule="evenodd"/>
<path d="M131.2 30.7l.3-.2h.6h-.2a.42 .42 0 0 0-.3 .6l-.2 .2a.32 .32 0 0 1-.3-.2 .32 .32 0 0 1 .1-.4z" fill-rule="evenodd"/>
<path d="M131.3 31.9l.7-.4h.6a1.12 1.12 0 0 0-1.1 .9l.4 .3 .6 .1a.79 .79 0 0 1-1 .2 .79 .79 0 0 1-.5-.9z" fill-rule="evenodd"/>
<path d="M131.5 30.5a1.23 1.23 0 0 1 1.6 .4l.1 1.7 .3 .2a.48 .48 0 0 1-.5 .3 .48 .48 0 0 1-.4-.4l-.2-.1 .2-.1v-1h-.4l.4-.2-.1-.6-.4-.2z" fill-rule="evenodd"/>
<path d="M132 32.8l.6-.1z" fill-rule="evenodd"/>
<path d="M133.3 32.7l.3-.2-.1 .3z" fill-rule="evenodd"/>
<path d="M133.7 30.6l.3 .1z" fill-rule="evenodd"/>
<path d="M133.7 30.6l1-.3v.6h.2l-.2 .3 .1 1.5 .5 .3h-1.6l.5-.3v-1.8l-.1-.1z" fill-rule="evenodd"/>
<path d="M134.9 30.7h.3l-.5 .2z" fill-rule="evenodd"/>
<path d="M134.9 30.7a.48 .48 0 0 1 .5-.4 .48 .48 0 0 1 .5 .5 .47 .47 0 0 1-.7-.1z" fill-rule="evenodd"/>
<path d="M136.3 30.7l.3-.2h.6a.44 .44 0 0 0-.5 .6 .31 .31 0 0 1-.4 .1 .31 .31 0 0 1 0-.5z" fill-rule="evenodd"/>
<path d="M136.4 31.9l.7-.4h.6a1.11 1.11 0 0 0-1 .9l.3 .3 .6 .1a.79 .79 0 0 1-1 .2 .79 .79 0 0 1-.4-.9z" fill-rule="evenodd"/>
<path d="M136.6 30.5a1.23 1.23 0 0 1 1.7 .4v1.7l.4 .2a.48 .48 0 0 1-.5 .3 .48 .48 0 0 1-.5-.4l-.2-.1 .2-.1v-1h-.4l.4-.2-.1-.6z" fill-rule="evenodd"/>
<path d="M137.1 32.8l.6-.1z" fill-rule="evenodd"/>
<path d="M138.4 32.7l.4-.2-.1 .3z" fill-rule="evenodd"/>
<path d="M138.8 30.6l.3 .1z" fill-rule="evenodd"/>
<path d="M138.8 30.6l1.1-.3v.6h-.6l-.1-.1z" fill-rule="evenodd"/>
<path d="M139.3 30.9l1.3-.2-.7 .3v1.7l.5 .3h-1.5l.4-.3z" fill-rule="evenodd"/>
<path d="M140.1 30.7a.86 .86 0 0 1 1.5 .2h.2l-.2 .2 .1 1.6 .4 .3h-1.4l.4-.3v-1.8l-.4-.2z" fill-rule="evenodd"/>
<path d="M141.8 30.8l.1-.2 .5 .1-.8 .2z" fill-rule="evenodd"/>
<path d="M141.9 30.6a.85 .85 0 0 1 1-.2 .85 .85 0 0 1 .5 .8l.1 1.5 .4 .3h-1.5v-.1a.37 .37 0 0 0 .5-.4v-1.2a.52 .52 0 0 0-.5-.6z" fill-rule="evenodd"/>
<path d="M144.5 30.7l.3-.2h.6a.73 .73 0 0 0-.8 .7l-.4 .1z" fill-rule="evenodd"/>
<path d="M144.8 30.5a1.17 1.17 0 0 1 1.9 .9h-2.1a1.11 1.11 0 0 0 1.1 1.2l-1.2 .1-.3-.7v-.6v-.1l1.8-.1a.62 .62 0 0 0-.6-.7z" fill-rule="evenodd"/>
<path d="M144.5 32.7l1.2-.1a.85 .85 0 0 0 .9-.6l.1 .1a1.26 1.26 0 0 1-1 1 1.26 1.26 0 0 1-1.2-.4z" fill-rule="evenodd"/>
<path d="M147.8 29.5h.1v.9h.7v.2h-.7v1.9l.3 .2-.8 .1v-2.2l-.5-.1 .6-.4z" fill-rule="evenodd"/>
<path d="M147.4 32.8l.9-.1 .2-.2h.2l-.1 .1a.68 .68 0 0 1-1.2 .2z" fill-rule="evenodd"/>
<path d="M149.3 30.7l.3-.2h.5a.73 .73 0 0 0-.7 .7l-.4 .1z" fill-rule="evenodd"/>
<path d="M149.6 30.5l.1-.1a1.13 1.13 0 0 1 1.7 1h-2a1.1 1.1 0 0 0 1.1 1.2l-1.3 .1-.3-.7 .1-.7 1.7-.1a.66 .66 0 0 0-.6-.7z" fill-rule="evenodd"/>
<path d="M149.2 32.7l1.5-.1 .4-.2 .2-.4a1.16 1.16 0 0 1-.8 1.1 1.16 1.16 0 0 1-1.3-.4z" fill-rule="evenodd"/>
<path d="M151.6 30.6l1.1-.3v.6h.1l-.1 .3v1.5l.5 .3h-1.5l.4-.3v-1.5v-.4z" fill-rule="evenodd"/>
<path d="M152.8 30.7h.3l-.4 .2z" fill-rule="evenodd"/>
<path d="M152.9 30.6a.46 .46 0 0 1 .6-.3 .46 .46 0 0 1 .3 .5 .49 .49 0 0 1-.7-.1h-.3z" fill-rule="evenodd"/>
<path d="M154.1 32.1a1.35 1.35 0 0 0 1.6 .9l-1.6 .1z" fill-rule="evenodd"/>
<path d="M154.4 30.6l.6-.1h-.3a.35 .35 0 0 0-.2 .3 .35 .35 0 0 0 .2 .4l.8 .4a.73 .73 0 0 1 .6 .6 .73 .73 0 0 1-.4 .8h-.5l.4-.4a1.71 1.71 0 0 0-1.1-.9 .65 .65 0 0 1-.1-1.1z" fill-rule="evenodd"/>
<path d="M154.5 30.5l.4-.2 .8 .1z" fill-rule="evenodd"/>
<path d="M154.3 33h1.4l-.5 .1z" fill-rule="evenodd"/>
<path d="M154.5 30.5l1.4-.2v.9l-.2-.1a.7 .7 0 0 0-.7-.6z" fill-rule="evenodd"/>
<circle cx="79.5" cy="29.3" r=".31"/>
<circle cx="94.3" cy="29.3" r=".31"/>
</g>
<path d="M36.3 16.8h6.9M37.4 9.6h4.7M38 18.1h3.8M50.5 21.5h2.8" fill="none" stroke="#000" stroke-width=".21"/>
<path d="M36.1 10.7h6.7M36.9 9.9h5.4" fill="none" stroke="#000" stroke-width=".36"/>
<path d="M35.1 12.8h2.3M36.4 10.3h6.2" fill="none" stroke="#000" stroke-width=".4"/>
<path d="M35.6 11.2h2.4" fill="none" stroke="#000" stroke-width=".42"/>
<path d="M36.5 17.2h6.8" fill="none" stroke="#000" stroke-width=".34"/>
<path d="M37 17.6h5.9" fill="none" stroke="#000" stroke-width=".3"/>
<path d="M37.5 17.9h4.9M36.2 20.4h2.7" fill="none" stroke="#000" stroke-width=".23"/>
<g font-size="3.9">
<text x="26.4" y="43.5">4-Lead Plastic Small Outline Transistor (RC) [SOT-143]</text>
<text x="98.3" y="131.3">TOP VIEW</text>
<text x="97.8" y="179.6">SIDE VIEW</text>
<text x="99.3" y="235.7">VIEW A-A</text>
</g>
<g font-size="3.2">
<text x="28.4" y="54.6">Note:</text>
<text x="41.1" y="54.6">For the most current package drawings, please see the Microchip Packaging Specification located at</text>
<text x="41.1" y="58.3">http://www.microchip.com/packaging</text>
<text x="106.9" y="67.8">D</text>
<text x="134.7" y="67.8">A</text>
<text x="107.1" y="73.3">e</text>
<text x="143.2" y="74.7">B</text>
<text x="59.1" y="99.4">(DATUM A)</text>
<text x="135.4" y="98.7">E1</text>
<text x="143.2" y="98.7">E</text>
<text x="59" y="103.8">(DATUM B)</text>
<text x="83.5" y="124">e1</text>
<text x="132.9" y="124">3X b</text>
<text x="139.8" y="128.4">0.20</text>
<text x="151.8" y="128.4">C</text>
<text x="156.3" y="128.4">A</text>
<text x="160.4" y="128.4">B</text>
<text x="131.4" y="137.4">4X</text>
<text x="139.1" y="141.5">0.10</text>
<text x="147.3" y="141.5">C</text>
<text x="164.3" y="148.4">A1</text>
<text x="60.9" y="152.2">C</text>
<text x="66.5" y="153">A</text>
<text x="76.9" y="153">A2</text>
<text x="46" y="157">SEATING</text>
<text x="49.2" y="160.7">PLANE</text>
<text x="171.3" y="165.7">A</text>
<text x="110.6" y="168.2">b2</text>
<text x="117.2" y="172.5">0.15</text>
<text x="129.2" y="172.5">C</text>
<text x="133.6" y="172.5">A</text>
<text x="137.8" y="172.5">B</text>
<text x="79.3" y="201.7">H</text>
<text x="82.4" y="223.2">c</text>
<text x="121.7" y="223.9">L</text>
<text x="118.5" y="229.1">(L1)</text>
</g>
<g font-size="2.9">
<text x="109.6" y="251.7">Microchip Technology Drawing C04-031 Rev C Sheet 1 of 2</text>
<text x="26.6" y="261.3">© 2017 Microchip Technology Inc.</text>
</g>
<g font-size="2.8">
<text x="89.7" y="78.5">N</text>
<text x="90.1" y="118.5">1</text>
<text x="126.3" y="118.5">2</text>
</g>
<text font-size=".6" x="43" y="10">R</text>
</svg>
